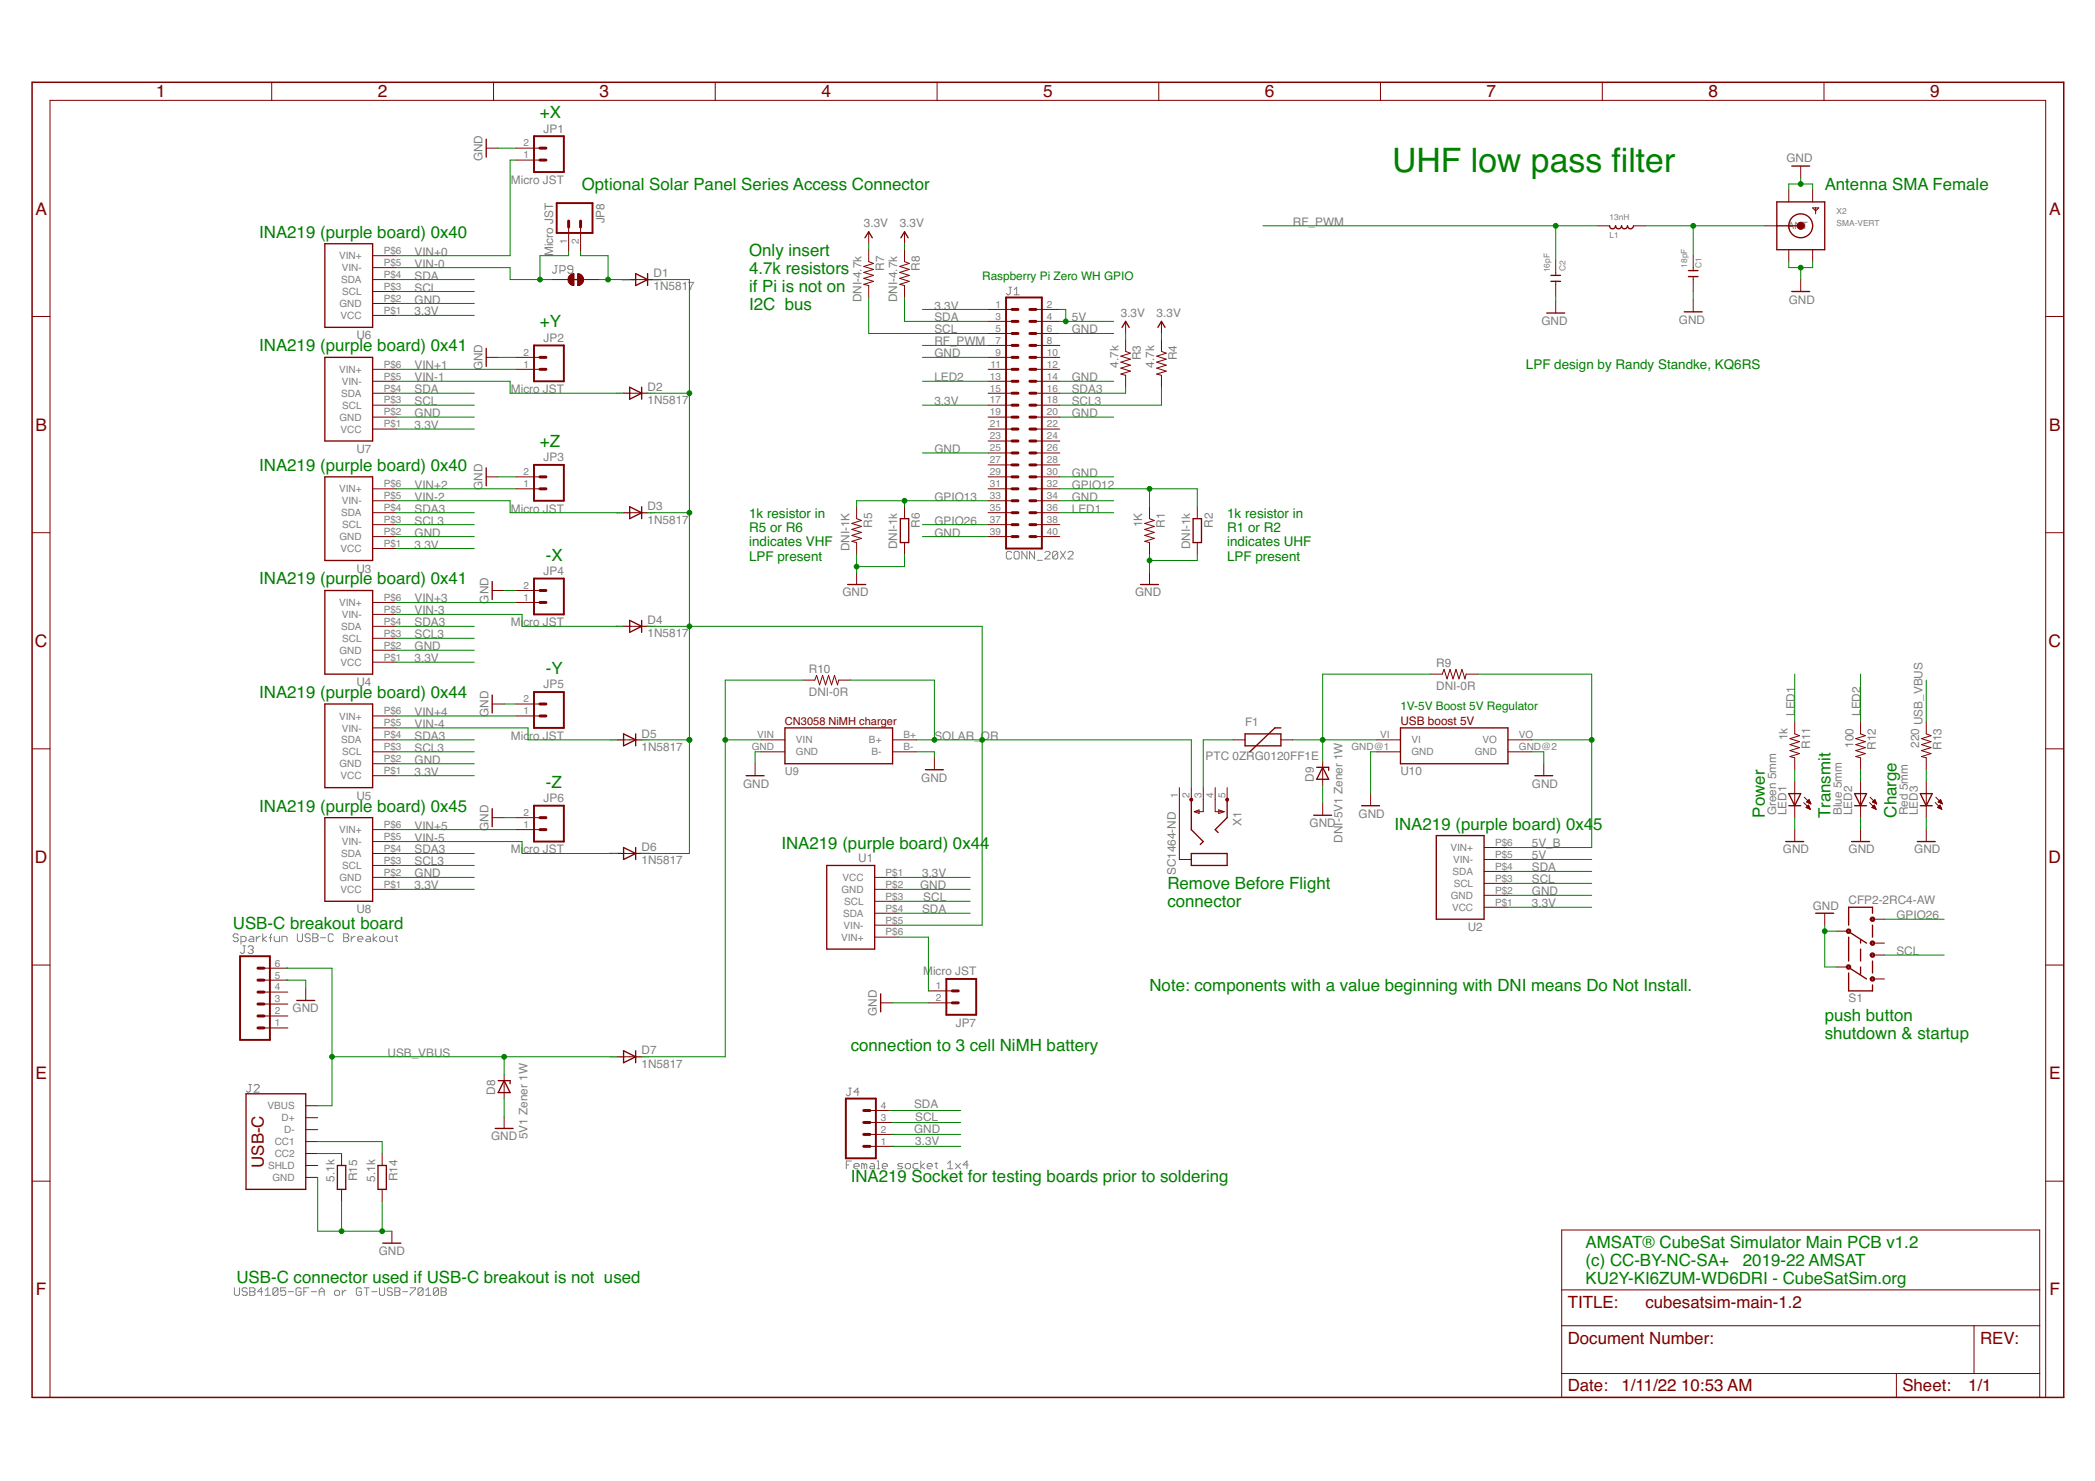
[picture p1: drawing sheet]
<svg xmlns="http://www.w3.org/2000/svg" width="297mm" height="210mm" viewBox="0 0 297 210" stroke-linecap="round" stroke-linejoin="round" font-family="sans-serif">
<g fill="none" stroke="#808080" stroke-width=".14">
<path d="M78.7 37.7h.3M78.8 37.7v.8l-.1 .2h-.2l-.2-.2M79.4 38.4h.5l.2-.2v-.4l-.2-.1h-.5v1M81.2 38.2h-.5l-.2-.2v-.2l.2-.1h.3l.2 .1v.7l-.2 .2h-.3l-.2-.2M143.1 40.7h.3M143.2 40.7v.9l-.1 .2h-.2l-.2-.2M143.8 41.8h.7M143.8 41.1l.3-.4v1.1M143.4 78.3l-.2-.2h-.3l-.2 .2v.8l.2 .1h.3l.2-.1M143.8 78.3l.2-.2h.3l.2 .2v.8l-.2 .1h-.3l-.2-.1zM145.6 78.1v1.1l-.7-1.1v1.1M146.7 78.1v1.1l-.7-1.1v1.1"/>
<path d="M147.1 79.4h.7M148.1 78.3l.2-.2h.4l.2 .2v.2l-.8 .7h.8M150 78.3l-.2-.2h-.4l-.2 .2v.8M150 78.3v.8l-.2 .1h-.4l-.2-.1M150 78.3l-.8 .8M150.3 78.1l.8 1.1M151.1 78.1l-.8 1.1M151.4 78.3l.2-.2h.4l.1 .2v.2l-.7 .7h.7M33.8 132.5l-.2-.1h-.3l-.2 .1v.2l.2 .2h.3l.2 .2v.2l-.2 .2h-.3l-.2-.2M34.2 133.5h.5l.2-.2v-.4l-.2-.2h-.5v1.1M34.4 134h.4M34.6 134v1l-.2 .1h-.1l-.2-.1"/>
<path d="M35.2 134.2l.1-.2h.4l.2 .2v.2l-.2 .2M35.4 132.7h.4l.2 .2v.6h-.6l-.2-.2 .2-.2h.6M35.5 134.6h.2M35.7 134.6l.2 .2v.2l-.2 .1h-.4l-.1-.1M36.3 132.7v.8M36.9 132.7h-.2l-.4 .4M37.3 132.4v1.1M37.8 132.7l-.5 .4 .5 .4M38.2 132.9h.3M38.5 132.4l-.1 .1v1M38.9 132.7v.6l.2 .2h.5v-.8M40 133.5v-.8h.5l.2 .2v.6"/>
<path d="M42.2 132.4v.9l.2 .2h.3l.2-.2v-.9M44 132.5l-.2-.1h-.4l-.1 .1v.2l.1 .2h.4l.2 .2v.2l-.2 .2h-.4l-.1-.2M44.3 132.4h.6l.2 .1v.2l-.2 .2 .2 .2v.2l-.2 .2h-.6zM44.3 132.9h.6M45.4 132.9h.8M47.3 132.5l-.2-.1h-.4l-.2 .1v.8l.2 .2h.4l.2-.2M48.7 132.4h.6l.1 .1v.2l-.1 .2 .1 .2v.2l-.1 .2h-.6zM48.7 132.9h.6M49.8 132.7v.8M50.4 132.7h-.2l-.4 .4M50.7 133.1h.8v-.2l-.2-.2h-.4l-.2 .2v.4l.2 .2h.4M52 132.7h.4l.1 .2v.6h-.5l-.2-.2 .2-.2h.5"/>
<path d="M52.9 132.4v1.1M53.4 132.7l-.5 .4 .5 .4M54 132.7h.4l.1 .2v.4l-.1 .2h-.4l-.2-.2v-.4zM54.9 132.7v.6l.2 .2h.5v-.8M56 132.7h.4M56.2 132.5v.8l.2 .2M35.3 153.7h.3M35.5 153.7v.9l-.2 .2h-.2l-.2-.2M36 153.9l.2-.2h.4l.1 .2v.2l-.7 .7h.7M120.4 154.2h.3M120.5 154.2v.9l-.1 .2h-.2l-.2-.2M121.8 154.8h-.7l.5-.6v1.1"/>
<path d="M120 165.1h.4M120.7 164.5h-.7v1.2M121.1 165.3h.7v-.2l-.2-.2h-.3l-.2 .2v.4l.2 .2h.3M122.5 165.1l-.1-.2h-.2v.8M122.5 165.1v.6M122.5 165.1l.2-.2 .2 .2v.6M123.4 164.9h.4l.2 .2v.6h-.6l-.1-.2 .1-.2h.6M124.4 164.5h.1v1.2M124.4 165.7h.3M125.1 165.3h.7v-.2l-.2-.2h-.3l-.2 .2v.4l.2 .2h.3M128 164.9h-.6l-.1 .2 .1 .2h.4l.2 .2-.2 .2h-.5M128.4 165.1l.1-.2h.4l.2 .2v.4l-.2 .2h-.4l-.1-.2z"/>
<path d="M130.2 164.9h-.6l-.1 .2v.4l.1 .2h.6M130.6 164.5v1.2M131.1 164.9l-.5 .4 .5 .4M131.5 165.3h.7v-.2l-.2-.2h-.4l-.1 .2v.4l.1 .2h.4M132.5 164.9h.4M132.7 164.7v.8l.2 .2M134.4 165.7h.7M134.4 164.9l.3-.4v1.2M135.5 164.9l.7 .8M136.2 164.9l-.7 .8M137.3 165.1h-.8l.6-.6v1.2M33.2 182.5v.9l.2 .2h.4l.2-.2v-.9"/>
<path d="M35.1 182.7l-.2-.2h-.4l-.2 .2v.2l.2 .2h.4l.2 .1v.2l-.2 .2h-.4l-.2-.2M35.4 182.5h.6l.2 .2v.2l-.2 .2 .2 .1v.2l-.2 .2h-.6zM35.4 183.1h.6M37.2 183.1h-.7l.6-.6v1.1M37.6 183.6h.7M37.6 182.9l.4-.4v1.1M39.4 182.7v.7l-.2 .2h-.3l-.2-.2M39.4 182.7l-.2-.2h-.3l-.2 .2v.7M39.4 182.7l-.7 .7M40.5 182.5h-.7v.6l.4-.2h.1l.2 .2v.3l-.2 .2h-.3l-.2-.2M40.9 183.1h.7M42.7 182.7l-.2-.2h-.3l-.2 .2v.7l.2 .2h.3l.2-.2v-.3h-.4"/>
<path d="M43.1 183.1h.3M43.8 182.5h-.7v1.1M44.2 183.1h.7M45.3 183.1h.7M45.3 183.6v-.7l.3-.4 .4 .4v.7M47.4 183.1l.2-.2h.4l.2 .2v.3l-.2 .2h-.4l-.2-.2zM48.5 182.9v.7M49.1 182.9h-.2l-.4 .3M51.2 182.7l-.1-.2h-.4l-.2 .2v.7l.2 .2h.4l.1-.2v-.3h-.3M51.6 182.5h.7M52 182.5v1.1M52.7 183.1h.7"/>
<path d="M53.8 182.5v.9l.2 .2h.4l.1-.2v-.9M55.6 182.7l-.2-.2h-.3l-.2 .2v.2l.2 .2h.3l.2 .1v.2l-.2 .2h-.3l-.2-.2M56 182.5h.5l.2 .2v.2l-.2 .2 .2 .1v.2l-.2 .2h-.5zM56 183.1h.5M57.1 183.1h.7M58.2 182.5h.7v.2l-.7 .7v.2M60 182.7v.7l-.2 .2h-.3l-.2-.2M60 182.7l-.2-.2h-.3l-.2 .2v.7M60 182.7l-.7 .7M60.4 183.6h.7M60.4 182.9l.3-.4v1.1M62.2 182.7v.7l-.2 .2h-.4l-.2-.2"/>
<path d="M62.2 182.7l-.2-.2h-.4l-.2 .2v.7M62.2 182.7l-.8 .7M62.5 182.5h.6l.2 .2v.2l-.2 .2 .2 .1v.2l-.2 .2h-.6zM62.5 183.1h.6"/>
</g>
<path d="M4.6 11.7h288v186.4h-288z" fill="none" stroke="#800000" stroke-width=".21"/>
<g fill="none" stroke="#800000" stroke-width=".14">
<path d="M38.5 11.7v2.5M70 11.7v2.5M101.4 11.7v2.5M132.9 11.7v2.5M164.3 11.7v2.5M195.7 11.7v2.5M227.2 11.7v2.5M258.6 11.7v2.5M52.8 39.6h3.4M52.8 37.9h3.4M52.8 36.2h3.4M68.9 21h1.7"/>
<path d="M73.2 22.7h3.4M73.2 21h3.4M78.3 39.6h2.2M80.6 32.2v3.4M82.3 32.2v3.4M82.7 39.6h2.3M89.3 39.6h3.4M123.2 35.4v1.7l.6 .2-1.3 .5 1.3 .4-1.3 .4 1.3 .4-1.3 .5 1.3 .4-1.3 .4 .7 .2v1.7M123.2 32.9v1.6M128.2 35.4v1.7l.7 .2-1.3 .5 1.3 .4-1.3 .4 1.3 .4-1.3 .5 1.3 .4-1.3 .4 .6 .2v1.7M128.2 32.9v1.6M220.6 36.9v2.1"/>
<path d="M220.6 39.9v2.1M226.5 32h1.7M231.6 32h1.7M240.1 36.2v2.2M240.1 39.2v2.1M250.2 32h1.7M253.6 26.9v1.7M253.6 35.4v1.7M255.3 23.5v1.7M255.3 39.6v1.7M257 29.5h.9l-.5 .4zM257 26.9v1.7"/>
<path d="M257 35.4v1.7M257.4 29.5v.8M4.6 44.9h2.5M52.8 52.3h3.4M52.8 59.1h3.4M52.8 57.4h3.4M52.8 55.7h3.4M52.8 54h3.4M52.8 43h3.4M52.8 41.3h3.4M52.8 44.7h3.4M68.9 50.7h1.7"/>
<path d="M73.2 52.3h3.4M73.2 50.7h3.4M88.4 55.7h3.4M140.1 52.3h3.4M140.1 50.7h3.4M140.1 59.1h3.4M140.1 57.4h3.4M140.1 55.7h3.4M140.1 54h3.4M140.1 49h3.4M140.1 47.3h3.4M140.1 45.6h3.4"/>
<path d="M140.1 43.9h3.4M146.9 52.3h3.4M146.9 50.7h3.4M146.9 59.1h3.4M146.9 57.4h3.4M146.9 55.7h3.4M146.9 54h3.4M146.9 49h3.4M146.9 47.3h3.4M146.9 45.6h3.4M146.9 43.9h3.4M159.6 48.1v1.7l.7 .3-1.4 .4 1.4 .4-1.4 .4 1.4 .5-1.4 .4 1.4 .4-1.4 .4 .7 .2v1.7"/>
<path d="M159.6 45.6v1.7M164.7 48.1v1.7l.7 .3-1.4 .4 1.4 .4-1.4 .4 1.4 .5-1.4 .4 1.4 .4-1.4 .4 .7 .2v1.7M164.7 45.6v1.7M220.6 42.7v1.7M240.1 42.5v1.7M290 44.9h2.6M4.6 75.5h2.5M52.8 69.3h3.4M52.8 60.8h3.4M52.8 71h3.4M52.8 72.7h3.4M52.8 74.4h3.4"/>
<path d="M52.8 76.1h3.4M52.8 77.7h3.4M68.9 67.6h1.7M73.2 69.3h3.4M73.2 67.6h3.4M88.4 72.7h3.4M121.5 71.8v1.7l.6 .3-1.3 .4 1.3 .4-1.3 .4 1.3 .5-1.3 .4 1.3 .4-1.3 .4 .7 .2v1.7M128.2 71.8v1.7M128.2 76.9v1.7M140.1 69.3h3.4M140.1 67.6h3.4M140.1 64.2h3.4"/>
<path d="M140.1 62.5h3.4M140.1 60.8h3.4M140.1 65.9h3.4M140.1 71h3.4M140.1 72.7h3.4M140.1 74.4h3.4M140.1 76.1h3.4M146.9 69.3h3.4M146.9 67.6h3.4M146.9 64.2h3.4M146.9 62.5h3.4M146.9 60.8h3.4"/>
<path d="M146.9 65.9h3.4M146.9 71h3.4M146.9 72.7h3.4M146.9 74.4h3.4M146.9 76.1h3.4M163 71.8v1.7l.7 .3-1.4 .4 1.4 .4-1.4 .4 1.4 .5-1.4 .4 1.4 .4-1.4 .4 .7 .2v1.7M169.8 71.8v1.7M169.8 76.9v1.7M290 75.5h2.6M52.8 85.4h3.4M52.8 88.8h3.4M52.8 92.2h3.4"/>
<path d="M52.8 90.5h3.4M52.8 93.9h3.4M52.8 87.1h3.4M69.8 83.7h1.7M69.8 99.8h1.7M73.2 85.4h3.4M73.2 83.7h3.4M73.2 99.8h3.4M88.4 88.8h3.4M113.8 96.4h1.7l.3-.7 .4 1.4 .4-1.4 .5 1.4 .4-1.4 .4 1.4 .4-1.4 .4 1.4 .2-.7h1.7M121.5 81.2v1.6M163 81.2v1.6"/>
<path d="M202.8 95.5h1.7l.2-.6 .5 1.3 .4-1.3 .4 1.3 .4-1.3 .5 1.3 .4-1.3 .4 1.3 .2-.7h1.7M4.6 106.1h2.5M52.8 101.5h3.4M52.8 117.6h3.4M52.8 104.9h3.4M52.8 106.6h3.4M52.8 108.2h3.4M52.8 109.9h3.4M52.8 103.2h3.4M52.8 119.3h3.4M69.8 115.9h1.7M73.2 101.5h3.4"/>
<path d="M73.2 117.6h3.4M73.2 115.9h3.4M87.6 104.9h3.4M107.1 108.2v1.7M107.9 104.9h3.4M107.9 106.6h3.4M126.6 104.9h3.3M126.6 106.6h3.3M132.5 107.4v1.7M167.2 111.6v10.2h1.7M168.9 111.6v1.7M169.3 115l.7-.2v.5z"/>
<path d="M170.6 111.6v3.4h-1.3M172.3 111.6v3.4h1.3M172.8 114.8l.8 .2-.8 .3zM174 111.6v1.7M174.8 104.9h1.7M181.6 104.9h1.7M187.5 107.9v3.4M187.5 113.8v1.7M194.3 112.5v1.7M195.2 104.9h3.4M195.2 106.6h3.4M213.8 104.9h3.4"/>
<path d="M213.8 106.6h3.4M218.9 108.2v1.7M254.5 102.3v1.7l.6 .3-1.3 .4 1.3 .4-1.3 .4 1.3 .5-1.3 .4 1.3 .4-1.3 .4 .7 .2v1.7M254.5 110.8v5.1M254.5 117.6v1.7M255.7 113.7l1 1M255.8 113l1 .9M256.1 114.4h.5M256.2 113.7l.3-.4 .3 .6M256.2 113.7l.6 .2M256.2 114.4h.3M256.2 113.7h.4"/>
<path d="M256.2 114.3h.3M256.2 113.6h.4M256.2 114.5h.4M256.3 114.2h.2M256.3 113.5h.3M256.3 113.7h.4M256.4 114.2h.1M256.4 113.5h.2M256.4 114.1l.3 .6-.6-.3zM256.4 114.6h.2M256.5 113.4h.1M256.5 113.8h.2"/>
<path d="M256.6 114.7h.1M256.6 113.9h.2M263.8 102.3v1.7l.7 .3-1.4 .4 1.4 .4-1.4 .4 1.4 .5-1.4 .4 1.4 .4-1.4 .4 .7 .2v1.7M263.8 110.8v5.1M263.8 117.6v1.7M265.1 113.7l.9 1M265.2 113l.9 .9M265.4 114.4h.5M265.4 114.4l.3-.3 .3 .6M265.4 114.4l.6 .3M265.5 114.4h.4M265.5 113.7h.5"/>
<path d="M265.5 113.7l.3-.4 .3 .6M265.5 113.7l.6 .2M265.5 114.3h.3M265.6 113.6h.3M265.6 114.5h.3M265.6 114.2h.2M265.6 113.7h.4M265.6 113.5h.3M265.7 114.2h.1M265.7 113.5h.2M265.7 114.6h.2M265.8 113.4h.1"/>
<path d="M265.8 113.8h.2M265.9 114.7h.1M266 113.9h.1M273.1 102.3v1.7l.7 .3-1.4 .4 1.4 .4-1.4 .4 1.4 .5-1.4 .4 1.4 .4-1.4 .4 .7 .2v1.7M273.1 110.8v5.1M273.1 117.6v1.7M274.4 113.7l.9 1M274.5 113l.9 .9M274.7 114.4h.5M274.7 114.4l.4-.3 .2 .6M274.7 114.4l.6 .3M274.8 114.4h.4"/>
<path d="M274.8 113.7h.5M274.8 113.7l.3-.4 .3 .6M274.8 113.7l.6 .2M274.8 114.3h.3M274.9 113.6h.4M274.9 114.5h.3M274.9 114.2h.2M275 113.7h.3M275 113.5h.2M275 114.2h.1M275.1 114.6h.2M275.1 113.4h.1"/>
<path d="M275.1 113.8h.3M275.2 114.7h.1M275.3 113.9h.1M290 106.1h2.6M4.6 136.8h2.5M37.4 138.9h3.4M37.4 137.2h3.4M52.8 121h3.4M52.8 124.4h3.4M52.8 122.7h3.4M52.8 126h3.4M87.6 121h3.4"/>
<path d="M124 124.4h3.4M124 126h3.4M124 127.7h3.4M124 129.4h3.4M124 131.1h3.4M124 132.8h3.4M210.4 121.8h3.4M210.4 126.9h3.4M210.4 125.2h3.4M210.4 123.5h3.4M210.4 128.6h3.4M210.4 120.1h3.4"/>
<path d="M258.7 129.4v1.7M260.4 137.1h1.7M260.4 132h1.7M265.5 138.7h1.7M265.5 135.4h1.7M265.5 133.7h1.7M265.5 130.3h1.7M290 136.8h2.6M37.4 145.7h3.4M37.4 144h3.4M37.4 142.3h3.4M37.4 140.6h3.4"/>
<path d="M43.3 140.1v1.7M43.3 156.7h1.7M43.3 158.4h1.7M71.5 152.3v3.4M71.5 158.2v1.7M87.6 149.8h3.4M123.3 159.1h3.4M123.3 157.4h3.4M124.9 142.1h1.7M131.6 140.4h3.4M131.6 142.1h3.4M4.6 167.4h2.5"/>
<path d="M43.3 166.9h1.7M43.3 161.8h1.7M43.3 160.1h1.7M43.3 163.5h1.7M43.3 165.2h1.7M48.4 163.5v1.7M48.4 168.6v1.7M54.2 163.5v1.7M54.2 168.6v1.7M55.6 174.5v1.7M123.3 162.5h3.4M123.3 160.8h3.4"/>
<path d="M221.4 174.3h67.8v23.8h-67.8zM290 167.4h2.6M7.1 198.1v-183.9h282.9v183.9M221.4 187.9h67.8M221.4 194.7h67.8M221.4 182.8h67.8M268.9 194.7v3.4M279.9 187.9v6.8"/>
</g>
<path d="M75.7 19.3h4.2v5.1h-4.2zM78.9 28.8h5.1v4.2h-5.1zM75.7 49h4.2v5h-4.2zM142.6 42.2h5.1v35.5h-5.1zM75.7 65.9h4.2v5.1h-4.2zM75.7 82h4.2v5.1h-4.2zM75.7 98.1h4.2v5.1h-4.2zM75.7 114.2h4.2v5.1h-4.2zM34 135.5h4.3v11.9h-4.3zM134.2 138.7h4.2v5.1h-4.2zM119.9 155.7h4.3v8.5h-4.3z" fill="none" stroke="#800000" stroke-width=".28"/>
<g fill="none" stroke="#800000" stroke-width=".42">
<path d="M76.6 21h.8M76.6 22.7h.8M80.6 31.3v.9M82.3 31.3v.9M76.6 50.7h.8M76.6 52.3h.8M143.5 50.7h.8M143.5 52.3h.8M143.5 57.4h.8M143.5 59.1h.8M143.5 55.7h.8M143.5 54h.8"/>
<path d="M143.5 49h.8M143.5 47.3h.8M143.5 45.6h.8M143.5 43.9h.8M146 50.7h.9M146 52.3h.9M146 57.4h.9M146 59.1h.9M146 55.7h.9M146 54h.9M146 49h.9M146 47.3h.9"/>
<path d="M146 45.6h.9M146 43.9h.9M76.6 67.6h.8M76.6 69.3h.8M143.5 67.6h.8M143.5 69.3h.8M143.5 60.8h.8M143.5 62.5h.8M143.5 64.2h.8M143.5 72.7h.8M143.5 74.4h.8M143.5 76.1h.8"/>
<path d="M143.5 71h.8M143.5 65.9h.8M146 67.6h.9M146 69.3h.9M146 60.8h.9M146 62.5h.9M146 64.2h.9M146 72.7h.9M146 74.4h.9M146 76.1h.9M146 71h.9M146 65.9h.9"/>
<path d="M76.6 83.7h.8M76.6 85.4h.8M76.6 99.8h.8M76.6 101.5h.8M76.6 115.9h.8M76.6 117.6h.8M36.6 138.9h.8M36.6 137.2h.8M36.6 142.3h.8M36.6 144h.8M36.6 145.7h.8M36.6 140.6h.8"/>
<path d="M122.5 159.1h.8M122.5 157.4h.8M135 142.1h.9M135 140.4h.9M122.5 160.8h.8M122.5 162.5h.8"/>
</g>
<g fill="none" stroke="#800000" stroke-width=".19">
<path d="M68.9 19.7v2.6M46.1 34.5h6.7v11.9h-6.7zM81.1 39.6h1.2M90.1 38.8l1.7 .8-1.7 .9zM91.8 38.8v1.7M122.6 33.7l.6-.8 .5 .8M127.7 33.7l.5-.8 .6 .8M219.9 39.9h1.4M219.9 39h1.4M228.2 32a.42 .42 0 0 0 .4 .4 .42 .42 0 0 0 .5-.4 .42 .42 0 0 0 .4 .4 .42 .42 0 0 0 .4-.4 .42 .42 0 0 0 .4 .4 .42 .42 0 0 0 .5-.4 .42 .42 0 0 0 .4 .4 .42 .42 0 0 0 .4-.4M239.4 39.2h1.3M239.4 38.4h1.3"/>
<path d="M251.9 28.6h6.8v6.8h-6.8zM251.9 32h3.4M254 23.5h2.6M46.1 50.7h6.7v11.8h-6.7zM68.9 49.4v2.5M89.3 54.9l1.7 .8-1.7 .9zM91 54.9v1.7M159.1 46.4l.5-.8 .5 .8M164.2 46.4l.5-.8 .5 .8M219.3 44.4h2.5M238.8 44.2h2.5M254 41.3h2.6"/>
<path d="M46.1 67.6h6.7v11.8h-6.7zM68.9 66.3v2.6M89.3 71.8l1.7 .9-1.7 .8zM91 71.8v1.7M127.7 73.5h1.1v3.4h-1.1zM169.2 73.5h1.1v3.4h-1.1zM46.1 83.7h6.7v11.8h-6.7zM46.1 99.8h6.7v11.8h-6.7zM69.8 82.4v2.6M69.8 98.5v2.5M89.3 87.9l1.7 .9-1.7 .8zM91 87.9v1.7"/>
<path d="M120.2 82.8h2.5M161.7 82.8h2.6M46.1 115.9h6.7v11.8h-6.7zM69.8 114.6v2.6M88.4 104l1.7 .9-1.7 .8zM90.1 104v1.7M105.8 109.9h2.5M111.3 103.2h15.3v5h-15.3zM131.2 109.1h2.6M168.9 113.3v4.3l1.7 1.7-.4 .4M174 113.3v2.6l-1.7 1.7 .4 .4M176.5 104h5.1v1.7h-5.1z"/>
<path d="M181.6 103.2h-.8l-3.6 3.4M186.3 115.5h2.5M186.7 108.8h1.7v.4M187.5 108.8l.9 1.6h-1.7zM193.1 114.2h2.5M198.6 103.2h15.2v5h-15.2zM203.6 118.4h6.8v11.9h-6.8zM217.6 109.9h2.6M253.2 119.3h2.5M253.6 112.5h1.7l-.8 1.7zM253.6 114.2h1.7M262.5 119.3h2.6"/>
<path d="M263 114.2h1.6M263 112.5h1.6l-.8 1.7zM271.8 119.3h2.6M272.3 114.2h1.7M272.3 112.5h1.7l-.9 1.7zM88.4 120.1l1.7 .9-1.7 .8zM90.1 120.1v1.7M117.2 122.7h6.8v11.8h-6.8zM168.9 121h5.1v1.7h-5.1zM257.4 129.4h2.6M262.1 137.9v2.5h3.4v-.8M262.1 132.8v3.4"/>
<path d="M262.3 137.2l2.3 1.5M262.3 132.1l2.3 1.6M263.8 133.2v.5M263.8 134.5v1.7M263.8 137.1v1M265.5 129.4v-.8h-3.4v2.5M265.5 131.1v1.7M265.5 136.2v1.7M34.9 155h8.4v13.6h-8.4zM42.1 141.8h2.5M70.2 159.9h2.5M70.6 153.2h1.7v.4"/>
<path d="M71.5 153.2l.8 1.7h-1.7zM88.4 148.9l1.7 .9-1.7 .8zM90.1 148.9v1.7M124.9 140.9v2.5M47.8 165.2h1.2v3.4h-1.2zM53.6 165.2h1.2v3.4h-1.2zM54.3 176.2h2.5"/>
<circle cx="255.3" cy="32" r="1.69"/>
</g>
<g fill="#800000" stroke="#800000" stroke-width=".14">
<path d="M168.8 113.2h.3v.3h-.3l-.1-.2z" fill-rule="evenodd"/>
<path d="M173.8 113.2h.3v.3h-.3z" fill-rule="evenodd"/>
<path d="M261.8 136.9l.2-.1a.33 .33 0 0 1 .4 .1 .33 .33 0 0 1-.1 .4 .34 .34 0 0 1-.3 .1 .34 .34 0 0 1-.2-.3l.3-.2 .2 .2-.3 .1-.1-.1h-.1z" fill-rule="evenodd"/>
<path d="M265.2 138.6l.1-.1a.33 .33 0 0 1 .5 .1 .33 .33 0 0 1-.1 .4h-.4l-.1-.1v-.2l.3-.1 .1 .1v.2h-.2l-.1-.2h-.1z" fill-rule="evenodd"/>
<path d="M265.2 135.2l.3-.2a.32 .32 0 0 1 .3 .4 .32 .32 0 0 1-.3 .3h-.2l-.1-.3h.1l.1-.2 .2 .1v.2h-.2l-.1-.1h-.1z" fill-rule="evenodd"/>
<path d="M265.2 133.5l.3-.2a.32 .32 0 0 1 .3 .4 .32 .32 0 0 1-.3 .3h-.2l-.1-.3h.1l.1-.2 .2 .1v.2h-.2l-.1-.1h-.1z" fill-rule="evenodd"/>
<path d="M265.2 130.1l.3-.1a.32 .32 0 0 1 .3 .3 .32 .32 0 0 1-.3 .3h-.2l-.1-.3 .4-.1v.2h-.2l-.1-.1h-.1z" fill-rule="evenodd"/>
<path d="M261.8 131.8l.3-.1a.32 .32 0 0 1 .3 .3 .32 .32 0 0 1-.3 .3h-.1l-.2-.3h.1l.1-.2 .3 .1-.1 .2h-.2l-.1-.1h-.1z" fill-rule="evenodd"/>
<path d="M81.9 38.8h.1a.87 .87 0 0 1 .7 .8h-.8z" fill-rule="evenodd"/>
<path d="M81.9 39.6h.8a.82 .82 0 0 1-.8 .9z" fill-rule="evenodd"/>
<path d="M80.7 39.2l.3-.3 .4-.1v1.7a.85 .85 0 0 1-.7-1.3z" fill-rule="evenodd"/>
<circle cx="255.3" cy="32" r=".51"/>
</g>
<g fill="none" stroke="#008000" stroke-width=".14">
<path d="M56.2 37.9h16.1v1.7h6M56.2 39.6h11M70.6 21h2.6M73.2 22.7h-.9v13.5h-16.1M80.6 35.6v.6h-4v3.4M82.3 35.6v.6h3.9v3.4M85 39.6h4.3M92.7 39.6h5v81.4h-6.7M123.2 34.5v.9M128.2 34.5v.9M179.1 32h47.4M220.6 32v4.9"/>
<path d="M233.3 32h16.9M240.1 32v4.2M253.6 26.9v-.8h3.4v.8M253.6 37.1v.8h3.4v-.8M255.3 25.2v.9M255.3 37.9v1.7M56.2 43h11M56.2 59.1h11M56.2 54h16.1v1.7h16.1M56.2 44.7h11M56.2 57.4h11M56.2 41.3h11"/>
<path d="M56.2 55.7h11M56.2 52.3h17M70.6 50.7h2.6M91.8 55.7h5.9M123.2 42.2v5.1h16.9M128.2 42.2v3.4h11.9M130.8 54h9.3M130.8 50.7h9.3M130.8 43.9h9.3M130.8 57.4h9.3M130.8 49h9.3M150.3 59.1h7.6"/>
<path d="M150.3 47.3h7.6M150.3 54h7.6M150.3 43.9h.8v1.7M150.3 45.6h7.6M159.6 47.3v.8M159.6 54.9v.8h-9.3M164.7 47.3v.8M164.7 54.9v2.5h-14.4M220.6 42v.7M240.1 41.3v1.2M56.2 76.1h11M56.2 71h16.1v1.7h16.1"/>
<path d="M56.2 60.8h11M56.2 77.7h11M56.2 69.3h17M56.2 72.7h11M56.2 74.4h11M70.6 67.6h2.6M91.8 72.7h5.9M121.5 78.6v2.6M128.2 71v.8M128.2 78.6v1.7h-6.7M130.8 76.1h9.3M130.8 64.2h9.3"/>
<path d="M130.8 74.4h9.3M140.1 71h-18.6v.8M150.3 67.6h7.6M150.3 71h7.6M150.3 69.3h19.5v2.5M150.3 72.7h7.6M163 69.3v2.5M163 78.6v2.6M169.8 78.6v.8h-6.8M56.2 92.2h11M56.2 93.9h11M56.2 85.4h17"/>
<path d="M56.2 87.1h17.8v1.7h14.4M56.2 88.8h11M56.2 90.5h11M71.5 83.7h1.7M71.5 99.8h1.7M91.8 88.8h47.5v42.3h-11.9M113.8 96.4h-11v53.4h-11.8M120.6 96.4h11.9v8.5M202.8 95.5h-15.3v12.4M209.6 95.5h16.1v24.6h-11.9M254.5 95.5v6.8M263.8 95.5v6.8"/>
<path d="M273.1 96.4v5.9M56.2 108.2h11M56.2 106.6h11M56.2 109.9h11M56.2 119.3h17.8v1.7h13.6M56.2 101.5h17M56.2 103.2h18.7v1.7h12.7M56.2 104.9h11M56.2 117.6h17M71.5 115.9h1.7M91 104.9h6.7M102.8 104.9h5.1"/>
<path d="M107.9 106.6h-.8v1.6M129.9 106.6h2.6v.8M129.9 104.9h39v6.7M174.8 104.9h-4.2v6.7M183.3 104.9h11.9M187.5 111.3v2.5M195.2 106.6h-.9v5.9M217.2 106.6h1.7v1.6M217.2 104.9h8.5M254.5 109.1v1.7M254.5 115.9v1.7M263.8 109.1v1.7"/>
<path d="M263.8 115.9v1.7M273.1 109.1v1.7M273.1 115.9v1.7M40.6 138.9h2.7v1.2M40.6 137.2h6.5v19.5h-2.1M56.2 124.4h11M56.2 126h11M56.2 121h11M56.2 122.7h11M127.4 124.4h10.2M127.4 126h10.2M127.4 127.7h10.2"/>
<path d="M127.4 129.4h10.2M127.4 132.8h4.2v7.6M213.8 126.9h11.9M213.8 128.6h11.9M213.8 125.2h11.9M213.8 123.5h11.9M213.8 121.8h11.9M258.7 131.1v6h1.7M258.7 132h1.7M267.2 135.4h8.5M267.2 130.3h8.5M47.1 149.8h40.5"/>
<path d="M71.5 149.8v2.5M71.5 155.7v2.5M126 157.4h10.2M126.6 142.1h5M126.6 159.1h9.6M45 166.9v7.6h10.6M45 161.8h9.2v1.7M45 163.5h3.4M48.4 170.3v4.2M54.2 170.3v4.2M126.4 160.8h9.8M126.6 162.5h9.6"/>
</g>
<g fill="#008000" stroke="#008000" stroke-width=".14">
<circle cx="255.3" cy="26.1" r=".34"/>
<circle cx="255.3" cy="37.9" r=".34"/>
<circle cx="258.7" cy="132" r=".34"/>
<circle cx="163" cy="79.4" r=".34"/>
<circle cx="121.5" cy="80.3" r=".34"/>
<circle cx="48.4" cy="174.5" r=".34"/>
<circle cx="54.2" cy="174.5" r=".34"/>
<circle cx="76.6" cy="39.6" r=".34"/>
<circle cx="139.3" cy="104.9" r=".34"/>
<circle cx="132.5" cy="104.9" r=".34"/>
<circle cx="97.7" cy="55.7" r=".34"/>
<circle cx="97.7" cy="72.7" r=".34"/>
<circle cx="97.7" cy="104.9" r=".34"/>
<circle cx="97.7" cy="88.8" r=".34"/>
<circle cx="220.6" cy="32" r=".34"/>
<circle cx="71.5" cy="149.8" r=".34"/>
<circle cx="47.1" cy="149.8" r=".34"/>
<circle cx="151.1" cy="45.6" r=".34"/>
<circle cx="187.5" cy="104.9" r=".34"/>
<circle cx="163" cy="69.3" r=".34"/>
<circle cx="240.1" cy="32" r=".34"/>
<circle cx="225.7" cy="104.9" r=".34"/>
<circle cx="86.2" cy="39.6" r=".34"/>
<circle cx="102.8" cy="104.9" r=".34"/>
<circle cx="128.2" cy="71" r=".34"/>
</g>
<g font-size="4.8" fill="#008000">
<text x="197.4" y="24.4">UHF low pass flter</text>
<text x="228.5" y="24.4">i</text>
</g>
<g font-size="2.5" fill="#800000">
<text x="22.1" y="13.8">1</text>
<text x="53.6" y="13.8">2</text>
<text x="85" y="13.8">3</text>
<text x="116.5" y="13.8">4</text>
<text x="147.9" y="13.8">5</text>
<text x="179.3" y="13.8">6</text>
<text x="210.8" y="13.8">7</text>
<text x="242.2" y="13.8">8</text>
<text x="273.7" y="13.8">9</text>
<text x="5" y="30.4">A</text>
<text x="290.5" y="30.4">A</text>
<text x="5" y="61">B</text>
<text x="290.5" y="61">B</text>
<text x="4.9" y="91.7">C</text>
<text x="290.4" y="91.7">C</text>
<text x="4.9" y="122.3">D</text>
<text x="290.4" y="122.3">D</text>
<text x="5" y="153">E</text>
<text x="290.5" y="153">E</text>
<text x="5.1" y="183.6">F</text>
<text x="290.6" y="183.6">F</text>
</g>
<g font-size="2.4" fill="#008000">
<text x="76.6" y="16.8">+X</text>
<text x="82.5" y="26.9">Optional Solar Panel Series Access Connector</text>
<text x="258.7" y="26.9">Antenna SMA Female</text>
<text x="36.7" y="33.7">INA219 (purple board) 0x40</text>
<text x="106.2" y="36.2">Only insert</text>
<text x="106.2" y="38.8">4.7k resistors</text>
<text x="106.2" y="41.3">if Pi is not on</text>
<text x="76.6" y="46.4">+Y</text>
<text x="106.2" y="43.9">I2C bus</text>
<text x="36.7" y="49.8">INA219 (purple board) 0x41</text>
<text x="76.6" y="63.4">+Z</text>
<text x="36.7" y="66.7">INA219 (purple board) 0x40</text>
<text x="36.7" y="82.8">INA219 (purple board) 0x41</text>
<text x="77.4" y="79.4">-X</text>
<text x="77.4" y="95.5">-Y</text>
<text x="36.7" y="98.9">INA219 (purple board) 0x44</text>
<text x="77.4" y="111.6">-Z</text>
<text x="36.7" y="115">INA219 (purple board) 0x45</text>
<text x="197.7" y="117.6">INA219 (purple board) 0x4</text>
<text x="225.9" y="117.6">5</text>
<text x="250.2" y="115.9" transform="rotate(-90 250.2 115.9)">Power</text>
<text x="259.6" y="115.9" transform="rotate(-90 259.6 115.9)">Transmit</text>
<text x="268.9" y="115.9" transform="rotate(-90 268.9 115.9)">Charge</text>
<text x="110.8" y="120.3">INA219 (purple board) 0x44</text>
<text x="33" y="131.6">USB-C breakout board</text>
<text x="165.5" y="126">Remove Before Flight</text>
<text x="165.5" y="128.6">connector</text>
<text x="163" y="140.4">Note: components with a value beginning with DNI means Do Not Install.</text>
<text x="120.6" y="148.9">connection to 3 cell NiMH battery</text>
<text x="258.7" y="144.7">push button</text>
<text x="258.7" y="147.2">shutdown &amp; startup</text>
<text x="120.6" y="167.6">INA219 Socket for testing boards prior to soldering</text>
<text x="224.8" y="176.9">AMSAT® CubeSat Simulator Main PCB v1.2</text>
<text x="224.8" y="179.4">(c) CC-BY-NC-SA+</text>
<text x="247.1" y="179.4">2019-22 AMSAT</text>
<text x="33.5" y="181.8">USB-C connector used if USB-C breakout is not used</text>
<text x="224.8" y="182">KU2Y-KI6ZUM-WD6DRI - CubeSatSim.org</text>
</g>
<g font-size="2.4" fill="#800000">
<text x="37.4" y="165.5" transform="rotate(-90 37.4 165.5)">USB-C</text>
<text x="222.3" y="185.3">TITLE:</text>
<text x="233.3" y="185.3">cubesatsim-main-1.2</text>
<text x="222.3" y="190.4">Document Number:</text>
<text x="280.7" y="190.4">REV:</text>
<text x="222.3" y="197.2">Date:</text>
<text x="229.9" y="197.2">1/11/22</text>
<text x="238.4" y="197.2">10:53 AM</text>
<text x="269.7" y="197.2">Sheet:</text>
<text x="279" y="197.2">1/1</text>
</g>
<g font-size="1.9" fill="#008000">
<text x="216.4" y="52.3">LPF design by Randy Standke, KQ6RS</text>
<text x="106.2" y="73.4">1k resistor in</text>
<text x="106.2" y="75.4">R5 or R6</text>
<text x="106.2" y="77.4">indicates VHF</text>
<text x="174" y="73.4">1k resistor in</text>
<text x="174" y="75.4">R1 or R2</text>
<text x="174" y="77.4">indicates UHF</text>
<text x="106.2" y="79.4">LPF present</text>
<text x="174" y="79.4">LPF present</text>
</g>
<g font-size="1.7" fill="#808080">
<text x="68.4" y="22.9" transform="rotate(-90 68.4 22.9)">GND</text>
<text x="77.1" y="18.8">JP1</text>
<text x="253.3" y="23">GND</text>
<text x="72.4" y="26.1">Micro JST</text>
<text x="85.7" y="31.7" transform="rotate(-90 85.7 31.7)">JP8</text>
<text x="122.5" y="32.2">3.3V</text>
<text x="127.6" y="32.2">3.3V</text>
<text x="183.3" y="32">RF_PWM</text>
<text x="58.8" y="41.3">SCL</text>
<text x="58.8" y="39.6">SDA</text>
<text x="58.8" y="37.9">VIN-0</text>
<text x="58.8" y="36.2">VIN+0</text>
<text x="78.4" y="36.3" transform="rotate(-90 78.4 36.3)">Micro JST</text>
<text x="92.7" y="41.2">1N5817</text>
<text x="92.7" y="39.3">D1</text>
<text x="125.3" y="38.4" transform="rotate(-90 125.3 38.4)">R7</text>
<text x="130.4" y="38.4" transform="rotate(-90 130.4 38.4)">R8</text>
<text x="58.8" y="43">GND</text>
<text x="58.8" y="44.7">3.3V</text>
<text x="122.1" y="42.8" transform="rotate(-90 122.1 42.8)">DNI-4.7k</text>
<text x="127.2" y="42.8" transform="rotate(-90 127.2 42.8)">DNI-4.7k</text>
<text x="132.5" y="43.9">3.3V</text>
<text x="132.5" y="47.3">SCL</text>
<text x="132.5" y="45.6">SDA</text>
<text x="152" y="47.3">GND</text>
<text x="152" y="45.6">5V</text>
<text x="158.9" y="44.9">3.3V</text>
<text x="164" y="44.9">3.3V</text>
<text x="218.6" y="46.1">GND</text>
<text x="238" y="45.9">GND</text>
<text x="253.6" y="43">GND</text>
<text x="50.5" y="48.1">U6</text>
<text x="58.8" y="52.3">VIN+1</text>
<text x="68.4" y="52.5" transform="rotate(-90 68.4 52.5)">GND</text>
<text x="77.1" y="48.4">JP2</text>
<text x="132.5" y="50.6">GND</text>
<text x="132.5" y="48.9">RF_PWM</text>
<text x="158.6" y="52.1" transform="rotate(-90 158.6 52.1)">4.7k</text>
<text x="161.8" y="51.1" transform="rotate(-90 161.8 51.1)">R3</text>
<text x="163.7" y="52.1" transform="rotate(-90 163.7 52.1)">4.7k</text>
<text x="166.9" y="51.1" transform="rotate(-90 166.9 51.1)">R4</text>
<text x="58.8" y="59.1">GND</text>
<text x="58.8" y="57.4">SCL</text>
<text x="58.8" y="55.7">SDA</text>
<text x="58.8" y="54">VIN-1</text>
<text x="72.4" y="55.7">Micro JST</text>
<text x="91.8" y="57.3">1N5817</text>
<text x="91.8" y="55.4">D2</text>
<text x="132.5" y="57.4">3.3V</text>
<text x="132.5" y="54">LED2</text>
<text x="152" y="54">GND</text>
<text x="152" y="59.1">GND</text>
<text x="152" y="55.7">SDA3</text>
<text x="152" y="57.4">SCL3</text>
<text x="50.5" y="64.2">U7</text>
<text x="58.8" y="60.8">3.3V</text>
<text x="77.1" y="65.4">JP3</text>
<text x="132.5" y="64.2">GND</text>
<text x="58.8" y="69.3">VIN+2</text>
<text x="58.8" y="71">VIN-2</text>
<text x="68.4" y="69.5" transform="rotate(-90 68.4 69.5)">GND</text>
<text x="132.5" y="71">GPIO13</text>
<text x="152" y="67.6">GND</text>
<text x="152" y="71">GND</text>
<text x="152" y="69.3">GPIO12</text>
<text x="58.8" y="76.1">GND</text>
<text x="58.8" y="77.8">3.3V</text>
<text x="58.8" y="72.7">SDA3</text>
<text x="58.8" y="74.4">SCL3</text>
<text x="72.4" y="72.7">Micro JST</text>
<text x="91.8" y="74.2">1N5817</text>
<text x="91.8" y="72.3">D3</text>
<text x="123.6" y="74.8" transform="rotate(-90 123.6 74.8)">R5</text>
<text x="127.2" y="77.9" transform="rotate(-90 127.2 77.9)">DNI-1k</text>
<text x="130.4" y="74.8" transform="rotate(-90 130.4 74.8)">R6</text>
<text x="132.5" y="76.1">GND</text>
<text x="132.5" y="74.4">GPIO26</text>
<text x="152" y="72.7">LED1</text>
<text x="162" y="74.7" transform="rotate(-90 162 74.7)">1K</text>
<text x="165.2" y="74.8" transform="rotate(-90 165.2 74.8)">R1</text>
<text x="168.7" y="77.9" transform="rotate(-90 168.7 77.9)">DNI-1k</text>
<text x="171.9" y="74.8" transform="rotate(-90 171.9 74.8)">R2</text>
<text x="50.5" y="81.1">U3</text>
<text x="77.1" y="81.5">JP4</text>
<text x="120.4" y="78.2" transform="rotate(-90 120.4 78.2)">DNI-1K</text>
<text x="58.8" y="85.4">VIN+3</text>
<text x="58.8" y="87.1">VIN-3</text>
<text x="58.8" y="88.8">SDA3</text>
<text x="69.3" y="85.5" transform="rotate(-90 69.3 85.5)">GND</text>
<text x="72.4" y="88.8">Micro JST</text>
<text x="91.8" y="88.4">D4</text>
<text x="119.4" y="84.5">GND</text>
<text x="160.9" y="84.5">GND</text>
<text x="58.8" y="92.2">GND</text>
<text x="58.8" y="93.9">3.3V</text>
<text x="58.8" y="90.5">SCL3</text>
<text x="91.8" y="90.3">1N5817</text>
<text x="114.7" y="95.4">R10</text>
<text x="203.6" y="94.5">R9</text>
<text x="50.5" y="97.2">U4</text>
<text x="58.8" y="101.5">VIN+4</text>
<text x="69.3" y="101.6" transform="rotate(-90 69.3 101.6)">GND</text>
<text x="77.1" y="97.6">JP5</text>
<text x="114.7" y="98.6">DNI-0R</text>
<text x="203.6" y="97.7">DNI-0R</text>
<text x="254.5" y="101.5" transform="rotate(-90 254.5 101.5)">LED1</text>
<text x="263.8" y="101.5" transform="rotate(-90 263.8 101.5)">LED2</text>
<text x="58.8" y="103.2">VIN-4</text>
<text x="58.8" y="104.9">SDA3</text>
<text x="58.8" y="106.6">SCL3</text>
<text x="72.4" y="104.9">Micro JST</text>
<text x="91" y="106.4">1N5817</text>
<text x="91" y="104.5">D5</text>
<text x="132.5" y="104.9">SOLAR_OR</text>
<text x="170.9" y="107.7">PTC 0ZRG0120FF1E</text>
<text x="176.5" y="102.8">F1</text>
<text x="253.5" y="104.9" transform="rotate(-90 253.5 104.9)">1k</text>
<text x="256.7" y="106.1" transform="rotate(-90 256.7 106.1)">R11</text>
<text x="262.8" y="106" transform="rotate(-90 262.8 106)">100</text>
<text x="266" y="106.2" transform="rotate(-90 266 106.2)">R12</text>
<text x="272.1" y="106" transform="rotate(-90 272.1 106)">220</text>
<text x="272.6" y="102.8" transform="rotate(-90 272.6 102.8)">USB_VBUS</text>
<text x="275.3" y="106.2" transform="rotate(-90 275.3 106.2)">R13</text>
<text x="50.5" y="113.3">U5</text>
<text x="58.8" y="108.3">GND</text>
<text x="58.8" y="109.9">3.3V</text>
<text x="77.1" y="113.7">JP6</text>
<text x="105.4" y="111.6">GND</text>
<text x="130.6" y="110.8">GND</text>
<text x="186.3" y="110.8" transform="rotate(-90 186.3 110.8)">D9</text>
<text x="198.6" y="109.9">U10</text>
<text x="217.2" y="111.6">GND</text>
<text x="58.8" y="117.6">VIN+5</text>
<text x="58.8" y="119.3">VIN-5</text>
<text x="69.3" y="117.7" transform="rotate(-90 69.3 117.7)">GND</text>
<text x="176" y="117.1" transform="rotate(-90 176 117.1)">X1</text>
<text x="185.7" y="117.2">GND</text>
<text x="190.3" y="119.4" transform="rotate(-90 190.3 119.4)">DNI-5V1 Zener 1W</text>
<text x="192.6" y="115.9">GND</text>
<text x="251.8" y="115.5" transform="rotate(-90 251.8 115.5)">Green 5mm</text>
<text x="253.3" y="115.5" transform="rotate(-90 253.3 115.5)">LED1</text>
<text x="261.2" y="115.5" transform="rotate(-90 261.2 115.5)">Blue 5mm</text>
<text x="262.6" y="115.5" transform="rotate(-90 262.6 115.5)">LED2</text>
<text x="270.5" y="115.5" transform="rotate(-90 270.5 115.5)">Red 5mm</text>
<text x="271.9" y="115.5" transform="rotate(-90 271.9 115.5)">LED3</text>
<text x="58.8" y="124.4">GND</text>
<text x="58.8" y="121">SDA3</text>
<text x="58.8" y="122.7">SCL3</text>
<text x="72.4" y="121">Micro JST</text>
<text x="91" y="122.5">1N5817</text>
<text x="91" y="120.6">D6</text>
<text x="121.7" y="122.1">U1</text>
<text x="130.7" y="124.4">3.3V</text>
<text x="166.7" y="124" transform="rotate(-90 166.7 124)">SC1464-ND</text>
<text x="217.2" y="125.2">SCL</text>
<text x="217.2" y="123.5">SDA</text>
<text x="217.2" y="121.8">5V</text>
<text x="217.2" y="120.1">5V_B</text>
<text x="252.8" y="121">GND</text>
<text x="262.1" y="121">GND</text>
<text x="271.4" y="121">GND</text>
<text x="50.5" y="129.4">U8</text>
<text x="58.8" y="126">3.3V</text>
<text x="130.4" y="126">GND</text>
<text x="130.7" y="129.4">SDA</text>
<text x="130.9" y="127.7">SCL</text>
<text x="208.1" y="132">U2</text>
<text x="217.2" y="126.9">GND</text>
<text x="217.2" y="128.6">3.3V</text>
<text x="257" y="128.9">GND</text>
<text x="262.1" y="128.1">CFP2-2RC4-AW</text>
<text x="268.9" y="130.3">GPIO26</text>
<text x="268.9" y="135.4">SCL</text>
<text x="41.5" y="143.5">GND</text>
<text x="130.9" y="138.2">Micro JST</text>
<text x="262.1" y="142">S1</text>
<text x="54.9" y="149.8">USB_VBUS</text>
<text x="91" y="149.4">D7</text>
<text x="124.3" y="144" transform="rotate(-90 124.3 144)">GND</text>
<text x="135.5" y="145.5">JP7</text>
<text x="70.2" y="155.2" transform="rotate(-90 70.2 155.2)">D8</text>
<text x="91" y="151.3">1N5817</text>
<text x="69.6" y="161.6">GND</text>
<text x="74.8" y="161.5" transform="rotate(-90 74.8 161.5)">5V1 Zener 1W</text>
<text x="129.6" y="160.6">GND</text>
<text x="129.6" y="157.1">SDA</text>
<text x="129.8" y="158.9">SCL</text>
<text x="47.4" y="167.5" transform="rotate(-90 47.4 167.5)">5.1k</text>
<text x="50.6" y="167.4" transform="rotate(-90 50.6 167.4)">R15</text>
<text x="53.2" y="167.5" transform="rotate(-90 53.2 167.5)">5.1k</text>
<text x="56.4" y="167.4" transform="rotate(-90 56.4 167.4)">R14</text>
<text x="129.8" y="162.3">3.3V</text>
<text x="53.7" y="177.9">GND</text>
</g>
<g font-size="1.7" fill="#008000">
<text x="139.3" y="39.6">Raspberry Pi Zero WH GPIO</text>
<text x="198.6" y="100.6">1V-5V Boost 5V Regulator</text>
</g>
<text font-size="1.7" fill="#800000" x="198.6" y="102.7">USB boost 5V</text>
<text font-size="1.6" fill="#800000" x="111.3" y="102.7">CN3058 NiMH charger</text>
<text font-size="1.6" fill="#808080" x="111.3" y="109.9">U9</text>
<g font-size="1.4" fill="#808080">
<text x="74.2" y="22.4">1</text>
<text x="74.2" y="20.8">2</text>
<text x="80.4" y="34.5" transform="rotate(-90 80.4 34.5)">1</text>
<text x="82.1" y="34.5" transform="rotate(-90 82.1 34.5)">2</text>
<text x="253.5" y="32.5">ANT</text>
<text x="48.1" y="36.7">VIN+</text>
<text x="48.4" y="40.1">SDA</text>
<text x="48.4" y="38.4">VIN-</text>
<text x="48.5" y="41.8">SCL</text>
<text x="54.4" y="41.1">P$3</text>
<text x="54.4" y="39.4">P$4</text>
<text x="54.4" y="37.7">P$5</text>
<text x="54.4" y="36">P$6</text>
<text x="48.1" y="43.5">GND</text>
<text x="48.3" y="45.2">VCC</text>
<text x="54.4" y="42.8">P$2</text>
<text x="54.4" y="44.5">P$1</text>
<text x="141.1" y="43.6">1</text>
<text x="141.1" y="45.3">3</text>
<text x="141.1" y="47">5</text>
<text x="148.4" y="47">6</text>
<text x="148.4" y="45.3">4</text>
<text x="148.4" y="43.6">2</text>
<text x="48.1" y="52.8">VIN+</text>
<text x="54.4" y="53.8">P$5</text>
<text x="54.4" y="52.1">P$6</text>
<text x="74.2" y="52.1">1</text>
<text x="74.2" y="50.4">2</text>
<text x="140.3" y="53.8">13</text>
<text x="140.5" y="52.1">11</text>
<text x="141.1" y="48.7">7</text>
<text x="141.1" y="50.4">9</text>
<text x="148.4" y="53.8">14</text>
<text x="148.4" y="52.1">12</text>
<text x="148.4" y="50.4">10</text>
<text x="148.4" y="48.7">8</text>
<text x="48.1" y="59.6">GND</text>
<text x="48.4" y="56.2">SDA</text>
<text x="48.4" y="54.5">VIN-</text>
<text x="48.5" y="57.9">SCL</text>
<text x="54.4" y="58.9">P$2</text>
<text x="54.4" y="57.2">P$3</text>
<text x="54.4" y="55.5">P$4</text>
<text x="140.3" y="55.5">15</text>
<text x="140.3" y="57.2">17</text>
<text x="140.3" y="58.9">19</text>
<text x="148.4" y="58.9">20</text>
<text x="148.4" y="57.2">18</text>
<text x="148.4" y="55.5">16</text>
<text x="48.3" y="61.3">VCC</text>
<text x="54.4" y="60.6">P$1</text>
<text x="140.3" y="60.6">21</text>
<text x="140.3" y="62.3">23</text>
<text x="140.3" y="64">25</text>
<text x="140.3" y="65.7">27</text>
<text x="148.4" y="64">26</text>
<text x="148.4" y="62.3">24</text>
<text x="148.4" y="60.6">22</text>
<text x="148.4" y="65.7">28</text>
<text x="48.1" y="69.8">VIN+</text>
<text x="48.4" y="71.5">VIN-</text>
<text x="54.4" y="70.7">P$5</text>
<text x="54.4" y="69">P$6</text>
<text x="74.2" y="69">1</text>
<text x="74.2" y="67.4">2</text>
<text x="140.3" y="67.4">29</text>
<text x="140.3" y="69">31</text>
<text x="140.3" y="70.7">33</text>
<text x="148.4" y="67.4">30</text>
<text x="148.4" y="69">32</text>
<text x="148.4" y="70.7">34</text>
<text x="48.1" y="76.6">GND</text>
<text x="48.4" y="73.2">SDA</text>
<text x="48.5" y="74.9">SCL</text>
<text x="54.4" y="75.8">P$2</text>
<text x="54.4" y="74.1">P$3</text>
<text x="54.4" y="72.4">P$4</text>
<text x="54.4" y="77.5">P$1</text>
<text x="140.3" y="72.4">35</text>
<text x="140.3" y="74.1">37</text>
<text x="140.3" y="75.8">39</text>
<text x="148.4" y="72.4">36</text>
<text x="148.4" y="74.1">38</text>
<text x="148.4" y="75.8">40</text>
<text x="48.3" y="78.3">VCC</text>
<text x="74.2" y="83.4">2</text>
<text x="48.1" y="85.9">VIN+</text>
<text x="48.4" y="89.3">SDA</text>
<text x="48.4" y="87.6">VIN-</text>
<text x="54.4" y="88.5">P$4</text>
<text x="54.4" y="86.8">P$5</text>
<text x="54.4" y="85.1">P$6</text>
<text x="74.2" y="85.1">1</text>
<text x="48.1" y="92.7">GND</text>
<text x="48.3" y="94.4">VCC</text>
<text x="48.5" y="91">SCL</text>
<text x="54.4" y="91.9">P$2</text>
<text x="54.4" y="90.2">P$3</text>
<text x="54.4" y="93.6">P$1</text>
<text x="48.1" y="102">VIN+</text>
<text x="54.4" y="101.2">P$6</text>
<text x="74.2" y="101.2">1</text>
<text x="74.2" y="99.5">2</text>
<text x="48.4" y="105.4">SDA</text>
<text x="48.4" y="103.7">VIN-</text>
<text x="48.5" y="107.1">SCL</text>
<text x="54.4" y="106.3">P$3</text>
<text x="54.4" y="104.6">P$4</text>
<text x="54.4" y="102.9">P$5</text>
<text x="106.6" y="106.3">GND</text>
<text x="107.4" y="104.6">VIN</text>
<text x="112.9" y="107.1">GND</text>
<text x="112.9" y="105.4">VIN</text>
<text x="123.2" y="105.4">B+</text>
<text x="123.6" y="107.1">B-</text>
<text x="128.1" y="104.6">B+</text>
<text x="128.1" y="106.3">B-</text>
<text x="191.6" y="106.3">GND@1</text>
<text x="195.7" y="104.6">VI</text>
<text x="200.1" y="107.1">GND</text>
<text x="200.1" y="105.4">VI</text>
<text x="209.1" y="107.1">GND</text>
<text x="210.2" y="105.4">VO</text>
<text x="215.4" y="106.3">GND@2</text>
<text x="215.4" y="104.6">VO</text>
<text x="48.1" y="108.8">GND</text>
<text x="48.3" y="110.5">VCC</text>
<text x="54.4" y="108">P$2</text>
<text x="54.4" y="109.7">P$1</text>
<text x="167" y="113.1" transform="rotate(-90 167 113.1)">1</text>
<text x="168.7" y="113.1" transform="rotate(-90 168.7 113.1)">2</text>
<text x="170.4" y="113.1" transform="rotate(-90 170.4 113.1)">3</text>
<text x="172.1" y="113.1" transform="rotate(-90 172.1 113.1)">4</text>
<text x="173.8" y="113.1" transform="rotate(-90 173.8 113.1)">5</text>
<text x="48.1" y="118.1">VIN+</text>
<text x="48.4" y="119.8">VIN-</text>
<text x="54.4" y="119">P$5</text>
<text x="54.4" y="117.3">P$6</text>
<text x="74.2" y="117.3">1</text>
<text x="74.2" y="115.6">2</text>
<text x="212" y="119.9">P$6</text>
<text x="48.1" y="124.9">GND</text>
<text x="48.4" y="121.5">SDA</text>
<text x="48.5" y="123.2">SCL</text>
<text x="54.4" y="124.1">P$2</text>
<text x="54.4" y="122.4">P$3</text>
<text x="54.4" y="120.7">P$4</text>
<text x="54.4" y="125.8">P$1</text>
<text x="119.5" y="124.9">VCC</text>
<text x="125.6" y="125.8">P$2</text>
<text x="125.6" y="124.1">P$1</text>
<text x="205.7" y="120.6">VIN+</text>
<text x="205.9" y="124">SDA</text>
<text x="206" y="122.3">VIN-</text>
<text x="206.1" y="125.7">SCL</text>
<text x="212" y="125">P$3</text>
<text x="212" y="123.3">P$4</text>
<text x="212" y="121.6">P$5</text>
<text x="48.3" y="126.6">VCC</text>
<text x="119.3" y="126.6">GND</text>
<text x="119.5" y="129.9">SDA</text>
<text x="119.6" y="131.6">VIN-</text>
<text x="119.7" y="128.2">SCL</text>
<text x="125.6" y="127.5">P$3</text>
<text x="125.6" y="129.2">P$4</text>
<text x="125.6" y="130.9">P$5</text>
<text x="205.7" y="127.4">GND</text>
<text x="205.9" y="129.1">VCC</text>
<text x="212" y="126.7">P$2</text>
<text x="212" y="128.3">P$1</text>
<text x="39" y="137">6</text>
<text x="119.3" y="133.3">VIN+</text>
<text x="125.6" y="132.6">P$6</text>
<text x="39" y="143.8">2</text>
<text x="39" y="142.1">3</text>
<text x="39" y="140.4">4</text>
<text x="39" y="138.7">5</text>
<text x="132.7" y="140.2">1</text>
<text x="132.7" y="141.9">2</text>
<text x="39" y="145.5">1</text>
<text x="37.9" y="157.2">VBUS</text>
<text x="39.9" y="158.9">D+</text>
<text x="40.3" y="160.6">D-</text>
<text x="124.9" y="160.5">2</text>
<text x="124.9" y="158.8">3</text>
<text x="124.9" y="157.2">4</text>
<text x="38" y="165.7">SHLD</text>
<text x="38.6" y="167.4">GND</text>
<text x="39" y="162.3">CC1</text>
<text x="39" y="164">CC2</text>
<text x="124.9" y="162.2">1</text>
</g>
<g font-size="1.2" fill="#808080">
<text x="228.2" y="31.2">13nH</text>
<text x="228.2" y="33.7">L1</text>
<text x="260.4" y="30.3">X2</text>
<text x="260.4" y="32">SMA-VERT</text>
<text x="219.7" y="38.6" transform="rotate(-90 219.7 38.6)">16pF</text>
<text x="221.9" y="38.4" transform="rotate(-90 221.9 38.4)">C2</text>
<text x="239.2" y="37.9" transform="rotate(-90 239.2 37.9)">18pF</text>
<text x="241.3" y="37.9" transform="rotate(-90 241.3 37.9)">C1</text>
</g>
<g font-size=".4" fill="#808080">
<text x="88.1" y="39.8">SpiceOrder 1</text>
<text x="91.5" y="39.8">SpiceOrder 2</text>
<text x="87.3" y="55.9">SpiceOrder 1</text>
<text x="90.7" y="55.9">SpiceOrder 2</text>
<text x="87.3" y="72.8">SpiceOrder 1</text>
<text x="90.7" y="72.8">SpiceOrder 2</text>
<text x="87.3" y="88.9">SpiceOrder 1</text>
<text x="90.7" y="88.9">SpiceOrder 2</text>
<text x="86.5" y="105">SpiceOrder 1</text>
<text x="89.8" y="105">SpiceOrder 2</text>
<text x="86.5" y="121.1">SpiceOrder 1</text>
<text x="89.8" y="121.1">SpiceOrder 2</text>
<text x="86.5" y="149.9">SpiceOrder 1</text>
<text x="89.8" y="149.9">SpiceOrder 2</text>
</g>
</svg>
